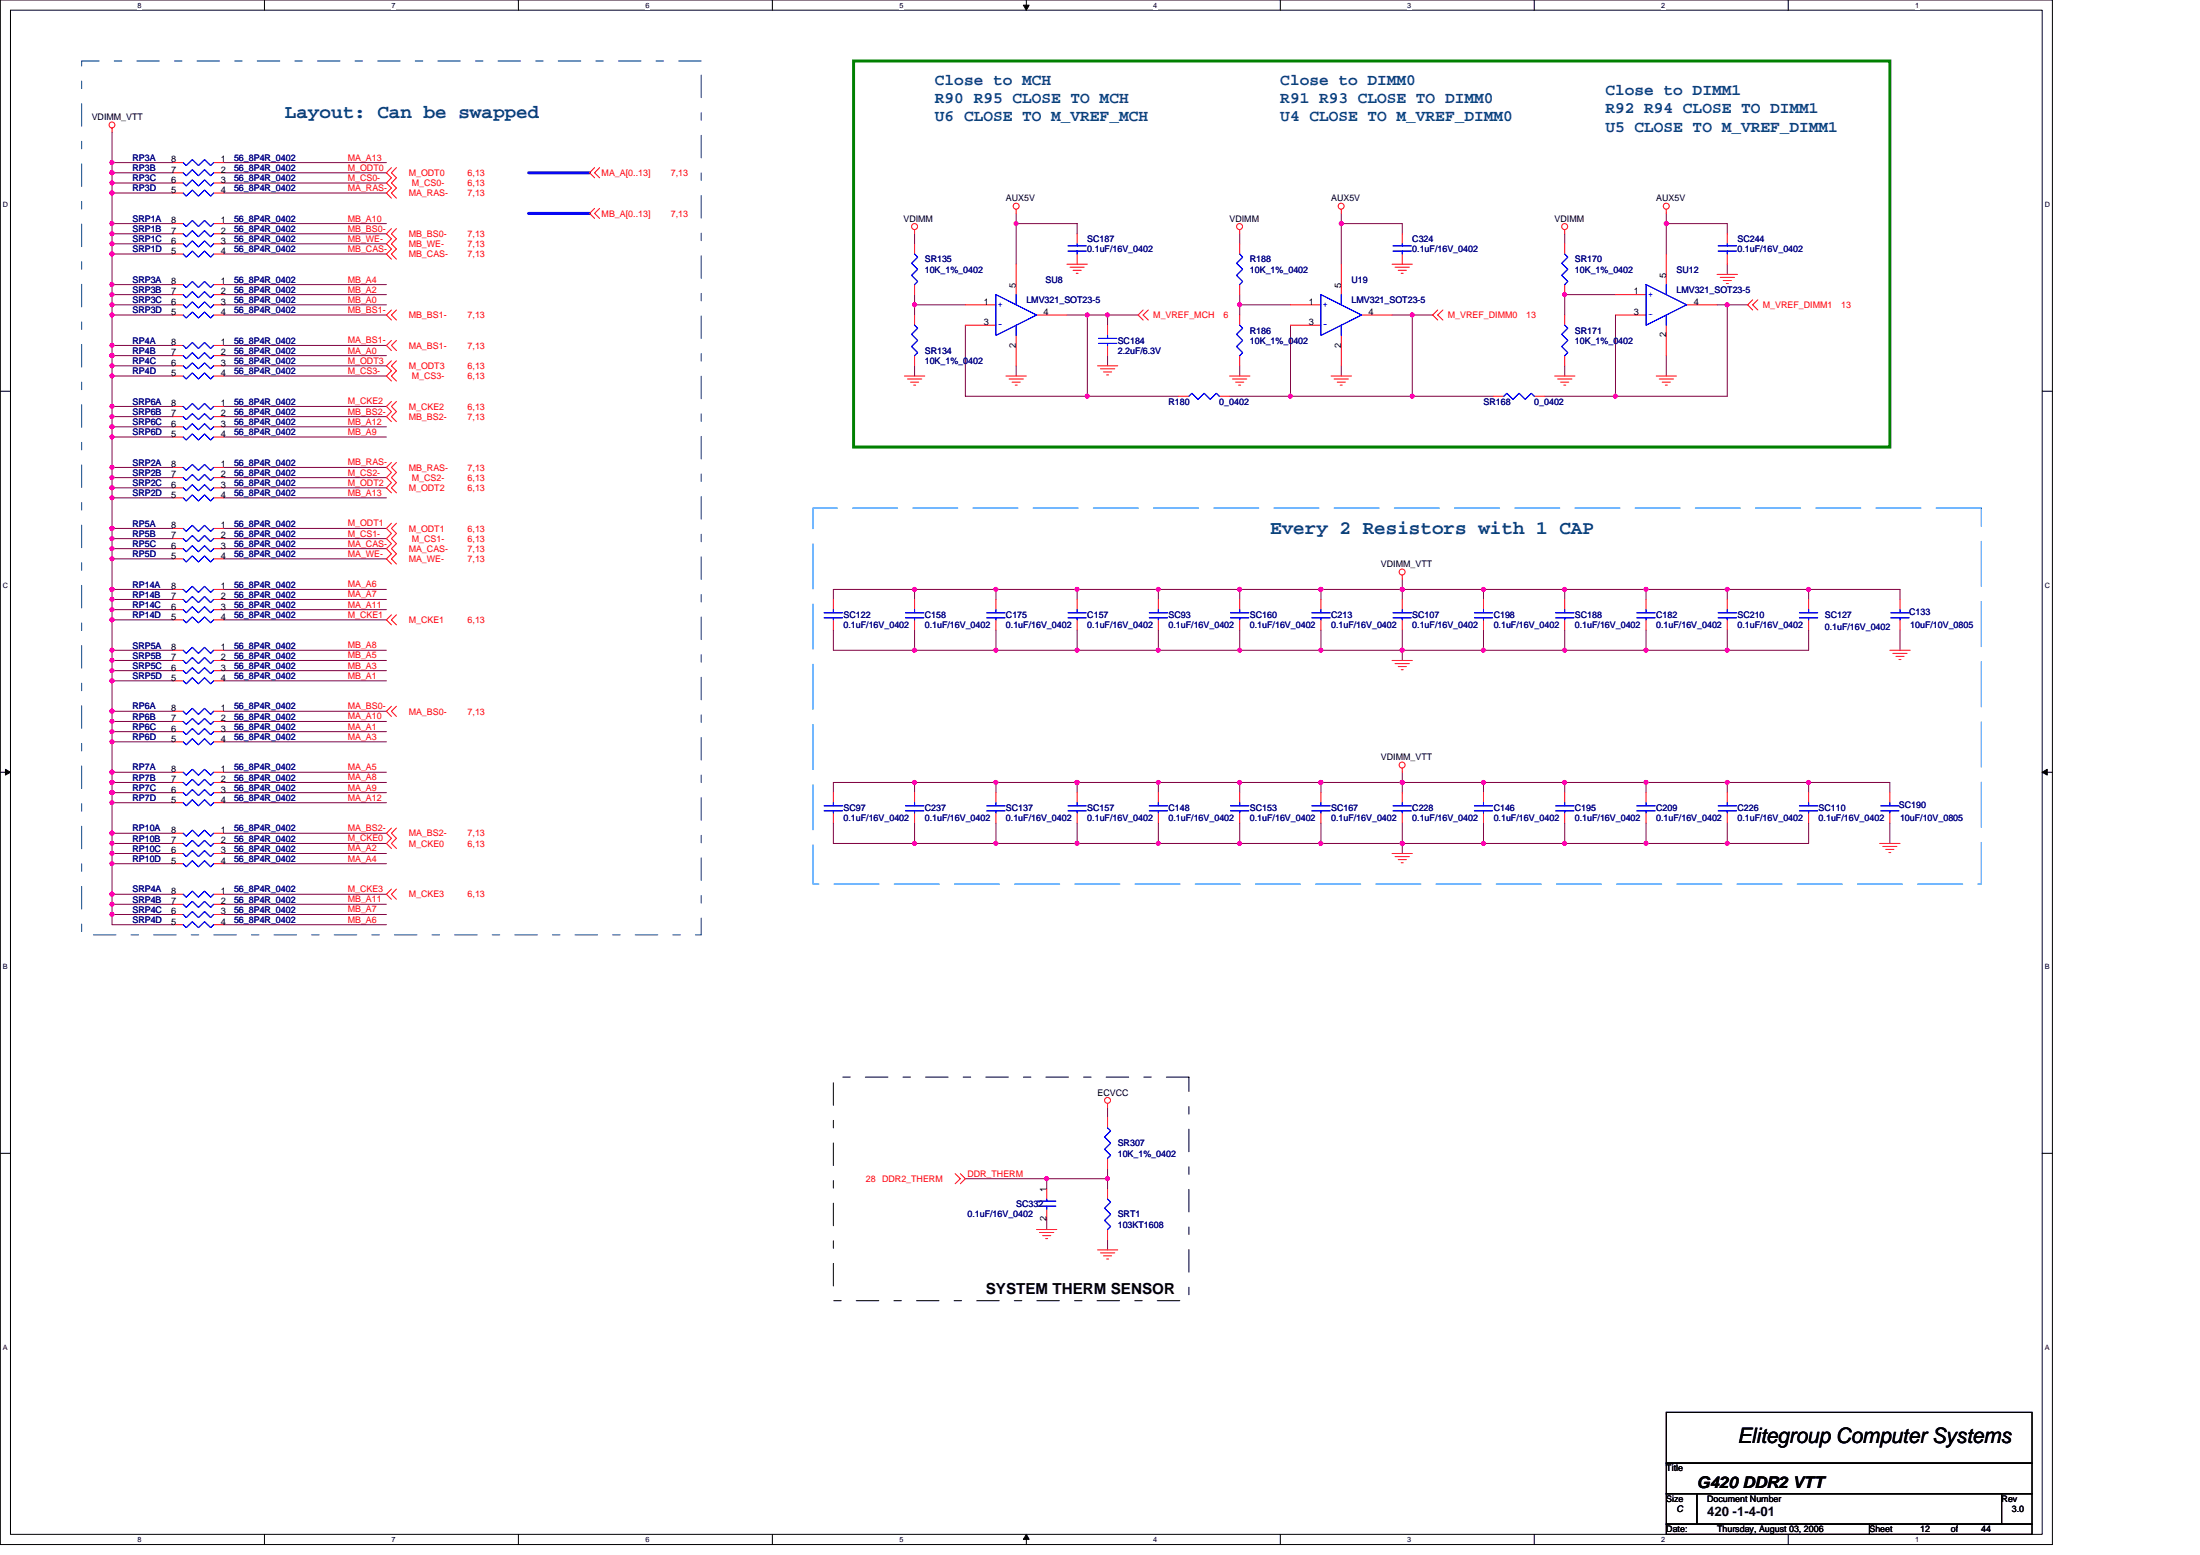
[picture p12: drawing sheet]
<svg xmlns="http://www.w3.org/2000/svg" width="297mm" height="210mm" viewBox="0 0 297 210" stroke-linecap="round" stroke-linejoin="round" font-family="sans-serif">
<path d="M0 0h277.1v208.5h-277.1zM1.4 1.4h274.3v205.7h-274.3z" fill="none" stroke="#000" stroke-width=".14"/>
<g fill="#fff">
<path d="M18.6 .1h.5v1.1h-.5z"/>
<path d="M18.6 207.3h.5v1.1h-.5z"/>
</g>
<path d="M35.7 0v1.4M35.7 207.1v1.4" fill="none" stroke="#000" stroke-width=".14"/>
<g fill="#fff">
<path d="M52.8 .1h.6v1.1h-.6z"/>
<path d="M52.8 207.3h.6v1.1h-.6z"/>
</g>
<path d="M70 0v1.4M70 207.1v1.4" fill="none" stroke="#000" stroke-width=".14"/>
<g fill="#fff">
<path d="M87.1 .1h.6v1.1h-.6z"/>
<path d="M87.1 207.3h.6v1.1h-.6z"/>
</g>
<path d="M104.3 0v1.4M104.3 207.1v1.4" fill="none" stroke="#000" stroke-width=".14"/>
<g fill="#fff">
<path d="M121.4 .1h.6v1.1h-.6z"/>
<path d="M121.4 207.3h.6v1.1h-.6z"/>
</g>
<path d="M138.6 0v1.4M138.6 207.1v1.4" fill="none" stroke="#000" stroke-width=".14"/>
<path d="M138.2 .7h.8l-.4 .7zM138.6 207.1l.4 .7h-.8z" fill="#000" stroke="#000" stroke-width=".14"/>
<g fill="#fff">
<path d="M155.7 .1h.6v1.1h-.6z"/>
<path d="M155.7 207.3h.6v1.1h-.6z"/>
</g>
<path d="M172.9 0v1.4M172.9 207.1v1.4" fill="none" stroke="#000" stroke-width=".14"/>
<g fill="#fff">
<path d="M190 .1h.6v1.1h-.6z"/>
<path d="M190 207.3h.6v1.1h-.6z"/>
</g>
<path d="M207.2 0v1.4M207.2 207.1v1.4" fill="none" stroke="#000" stroke-width=".14"/>
<g fill="#fff">
<path d="M224.3 .1h.5v1.1h-.5z"/>
<path d="M224.3 207.3h.5v1.1h-.5z"/>
</g>
<path d="M241.4 0v1.4M241.4 207.1v1.4" fill="none" stroke="#000" stroke-width=".14"/>
<g fill="#fff">
<path d="M258.6 .1h.5v1.1h-.5z"/>
<path d="M258.6 207.3h.5v1.1h-.5z"/>
<path d="M.4 27.1h.7v1.1h-.7z"/>
<path d="M276.1 27.1h.7v1.1h-.7z"/>
<path d="M.4 78.5h.7v1.1h-.7z"/>
<path d="M276.1 78.5h.7v1.1h-.7z"/>
</g>
<path d="M0 52.8h1.4M275.7 52.8h1.4" fill="none" stroke="#000" stroke-width=".14"/>
<g fill="#fff">
<path d="M.4 130h.7v1.1h-.7z"/>
<path d="M276.1 130h.7v1.1h-.7z"/>
</g>
<path d="M0 104.2h1.4M275.7 104.2h1.4" fill="none" stroke="#000" stroke-width=".14"/>
<path d="M.7 103.8l.7 .4-.7 .4zM275.7 104.2l.7-.4v.8z" fill="#000" stroke="#000" stroke-width=".14"/>
<g fill="#fff">
<path d="M.4 181.4h.7v1.1h-.7z"/>
<path d="M276.1 181.4h.7v1.1h-.7z"/>
</g>
<path d="M0 155.7h1.4M275.7 155.7h1.4M225 190.6h49.4v6.9h-49.4zM225 197.5h49.4v4.1h-49.4zM225 205.7h27.4v1.4h-27.4zM225 201.6h4.1v4.1h-4.1zM229.1 201.6h41.2v4.1h-41.2zM252.4 205.7h22v1.4h-22zM270.3 201.6h4.1v4.1h-4.1z" fill="none" stroke="#000" stroke-width=".14"/>
<g fill="none" stroke="#800040" stroke-width=".14">
<path d="M15.1 17.8v107h8.3M15.1 39.8h8.3M15.1 24.7h8.3M15.1 21.9h8.3M15.1 30.2h8.3M15.1 31.6h8.3M15.1 32.9h8.3M15.1 34.3h8.3M15.1 23.3h8.3M15.1 26.1h8.3M15.1 38.4h8.3M30.2 39.8h22"/>
<path d="M30.2 24.7h22M30.2 21.9h22M30.2 30.2h22M30.2 31.6h22M30.2 32.9h22M30.2 34.3h22M30.2 23.3h22M30.2 26.1h22M30.2 38.4h22M123.5 31.6v1.3M123.5 39.8v2.7M137.2 30.2h8.2v1.4"/>
<path d="M137.2 28.8v6.9M167.4 31.6v1.3M167.4 39.8v2.7M181.1 28.8v1.4h8.2v1.4M181.1 30.2v5.5M211.3 31.6v1.3M218.1 39.8h-6.8v2.7M225 30.2h8.2v1.4M225 28.8v5.5M233.2 35.7v1.3M15.1 41.1h8.3M15.1 42.5h8.3"/>
<path d="M15.1 49.4h8.3M15.1 50.8h8.3M15.1 59h8.3M15.1 56.2h8.3M15.1 46.6h8.3M15.1 54.9h8.3M15.1 48h8.3M15.1 57.6h8.3M30.2 41.1h22M30.2 42.5h22M30.2 49.4h22M30.2 50.8h22"/>
<path d="M30.2 59h22M30.2 56.2h22M30.2 46.6h22M30.2 54.9h22M30.2 48h22M30.2 57.6h22M123.5 49.4v1.4M123.5 41.1h6.8M130.3 43.9v9.6h28.8M137.2 49.4v1.4M144.1 42.5h2.7M146.8 42.5h2.7v1.4"/>
<path d="M146.8 42.5v11M149.5 42.5h4.2M149.5 48v1.4M166 53.5h35.7M167.4 49.4v1.4M167.4 41.1h6.8M174.2 43.9v9.6M181.1 49.4v1.4M188 42.5h5.4M190.7 42.5v11M211.3 49.4v1.4M218.1 42.5v11"/>
<path d="M225 48v2.8M231.8 41.1h4.2M233.2 41.1v12.4h-24.7M15.1 63.1h8.3M15.1 79.6h8.3M15.1 74.1h8.3M15.1 67.2h8.3M15.1 65.8h8.3M15.1 75.4h8.3M15.1 71.3h8.3M15.1 72.7h8.3M15.1 64.5h8.3"/>
<path d="M30.2 63.1h22M30.2 79.6h22M30.2 74.1h22M30.2 67.2h22M30.2 65.8h22M30.2 75.4h22M30.2 71.3h22M30.2 72.7h22M30.2 64.5h22M123.5 79.6v1.3M134.5 79.6v1.3M145.4 79.6v1.3"/>
<path d="M156.4 79.6v1.3M167.4 79.6v1.3M178.3 79.6v1.3M189.3 78.2v2.7M200.3 79.6v1.3M211.3 79.6v1.3M222.2 79.6v1.3M233.2 79.6v1.3M244.2 79.6v1.3M15.1 97.4h8.3M15.1 87.8h8.3M15.1 89.2h8.3"/>
<path d="M15.1 98.8h8.3M15.1 80.9h8.3M15.1 90.5h8.3M15.1 83.7h8.3M15.1 91.9h8.3M15.1 96h8.3M15.1 82.3h8.3M30.2 97.4h22M30.2 87.8h22M30.2 89.2h22M30.2 98.8h22M30.2 80.9h22"/>
<path d="M30.2 90.5h22M30.2 83.7h22M30.2 91.9h22M30.2 96h22M30.2 82.3h22M112.5 85v2.8h131.7v-2.8M112.5 80.9v-1.3h144v1.3M123.5 85v2.8M134.5 85v2.8M145.4 85v2.8M156.4 85v2.8M167.4 85v2.8"/>
<path d="M178.3 85v2.8M189.3 85v4.2M200.3 85v2.8M211.3 85v2.8M222.2 85v2.8M233.2 85v2.8M256.5 85v2.8M15.1 113.9h8.3M15.1 116.6h8.3M15.1 105.6h8.3M15.1 107h8.3M15.1 115.2h8.3"/>
<path d="M15.1 112.5h8.3M15.1 104.2h8.3M15.1 108.4h8.3M15.1 100.1h8.3M30.2 113.9h22M30.2 116.6h22M30.2 105.6h22M30.2 107h22M30.2 115.2h22M30.2 112.5h22M30.2 104.2h22M30.2 108.4h22"/>
<path d="M30.2 100.1h22M112.5 111.1v2.8h131.7v-2.8M112.5 107v-1.4h142.7v1.4M123.5 105.6v1.4M123.5 111.1v2.8M134.5 105.6v1.4M134.5 111.1v2.8M145.4 105.6v1.4M145.4 111.1v2.8M156.4 105.6v1.4M156.4 111.1v2.8M167.4 105.6v1.4"/>
<path d="M167.4 111.1v2.8M178.3 105.6v1.4M178.3 111.1v2.8M189.3 104.2v2.8M189.3 111.1v4.1M200.3 105.6v1.4M200.3 111.1v2.8M211.3 105.6v1.4M211.3 111.1v2.8M222.2 105.6v1.4M222.2 111.1v2.8M233.2 105.6v1.4"/>
<path d="M233.2 111.1v2.8M244.2 105.6v1.4M255.2 111.1v2.8M15.1 123.4h8.3M15.1 122.1h8.3M15.1 120.7h8.3M30.2 123.4h22M30.2 124.8h22M30.2 122.1h22M30.2 120.7h22M130.3 159.1h19.2M141.3 159.1v1.4"/>
<path d="M149.5 149.5v1.4M149.5 157.7v2.8M141.3 164.6v1.4M149.5 167.3v1.4"/>
</g>
<g fill="#f0f" stroke="#f0f" stroke-width=".14">
<circle cx="233.2" cy="113.8" r=".27"/>
<circle cx="145.4" cy="113.8" r=".27"/>
<circle cx="123.5" cy="113.8" r=".27"/>
<circle cx="137.2" cy="30.2" r=".27"/>
<circle cx="181.1" cy="30.2" r=".27"/>
<circle cx="123.5" cy="41.1" r=".27"/>
<circle cx="167.4" cy="41.1" r=".27"/>
<circle cx="211.2" cy="39.8" r=".27"/>
<circle cx="218.1" cy="53.5" r=".27"/>
<circle cx="233.2" cy="41.1" r=".27"/>
<circle cx="174.2" cy="53.5" r=".27"/>
<circle cx="190.7" cy="42.5" r=".27"/>
<circle cx="146.8" cy="53.5" r=".27"/>
<circle cx="146.8" cy="42.5" r=".27"/>
<circle cx="149.5" cy="42.5" r=".27"/>
<circle cx="190.7" cy="53.5" r=".27"/>
<circle cx="233.2" cy="105.6" r=".27"/>
<circle cx="189.3" cy="79.6" r=".27"/>
<circle cx="15.1" cy="54.9" r=".27"/>
<circle cx="15.1" cy="50.7" r=".27"/>
<circle cx="15.1" cy="71.3" r=".27"/>
<circle cx="15.1" cy="67.2" r=".27"/>
<circle cx="156.4" cy="79.6" r=".27"/>
<circle cx="15.1" cy="112.5" r=".27"/>
<circle cx="15.1" cy="79.6" r=".27"/>
<circle cx="15.1" cy="30.2" r=".27"/>
<circle cx="15.1" cy="41.1" r=".27"/>
<circle cx="123.5" cy="105.6" r=".27"/>
<circle cx="211.2" cy="79.6" r=".27"/>
<circle cx="189.3" cy="105.6" r=".27"/>
<circle cx="244.2" cy="105.6" r=".27"/>
<circle cx="225" cy="30.2" r=".27"/>
<circle cx="145.4" cy="87.8" r=".27"/>
<circle cx="222.2" cy="87.8" r=".27"/>
<circle cx="222.2" cy="113.8" r=".27"/>
<circle cx="189.3" cy="113.8" r=".27"/>
<circle cx="134.5" cy="87.8" r=".27"/>
<circle cx="123.5" cy="87.8" r=".27"/>
<circle cx="189.3" cy="87.8" r=".27"/>
<circle cx="156.4" cy="87.8" r=".27"/>
<circle cx="156.4" cy="113.8" r=".27"/>
<circle cx="134.5" cy="113.8" r=".27"/>
<circle cx="233.2" cy="87.8" r=".27"/>
<circle cx="15.1" cy="38.4" r=".27"/>
<circle cx="15.1" cy="107" r=".27"/>
<circle cx="15.1" cy="34.3" r=".27"/>
<circle cx="178.3" cy="105.6" r=".27"/>
<circle cx="167.4" cy="105.6" r=".27"/>
<circle cx="15.1" cy="49.4" r=".27"/>
<circle cx="15.1" cy="48" r=".27"/>
<circle cx="222.2" cy="105.6" r=".27"/>
<circle cx="178.3" cy="79.6" r=".27"/>
<circle cx="167.4" cy="79.6" r=".27"/>
<circle cx="123.5" cy="79.6" r=".27"/>
<circle cx="134.5" cy="105.6" r=".27"/>
<circle cx="15.1" cy="105.6" r=".27"/>
<circle cx="15.1" cy="104.2" r=".27"/>
<circle cx="145.4" cy="105.6" r=".27"/>
<circle cx="15.1" cy="72.7" r=".27"/>
<circle cx="15.1" cy="39.8" r=".27"/>
<circle cx="15.1" cy="120.7" r=".27"/>
<circle cx="15.1" cy="97.4" r=".27"/>
<circle cx="15.1" cy="123.4" r=".27"/>
<circle cx="156.4" cy="105.6" r=".27"/>
<circle cx="15.1" cy="75.4" r=".27"/>
<circle cx="15.1" cy="98.8" r=".27"/>
<circle cx="15.1" cy="63.1" r=".27"/>
<circle cx="15.1" cy="96" r=".27"/>
<circle cx="15.1" cy="91.9" r=".27"/>
<circle cx="244.2" cy="79.6" r=".27"/>
<circle cx="145.4" cy="79.6" r=".27"/>
<circle cx="134.5" cy="79.6" r=".27"/>
<circle cx="15.1" cy="83.7" r=".27"/>
<circle cx="15.1" cy="113.8" r=".27"/>
<circle cx="233.2" cy="79.6" r=".27"/>
<circle cx="222.2" cy="79.6" r=".27"/>
<circle cx="15.1" cy="32.9" r=".27"/>
<circle cx="15.1" cy="26" r=".27"/>
<circle cx="15.1" cy="24.7" r=".27"/>
<circle cx="15.1" cy="57.6" r=".27"/>
<circle cx="15.1" cy="65.8" r=".27"/>
<circle cx="200.3" cy="87.8" r=".27"/>
<circle cx="200.3" cy="79.6" r=".27"/>
<circle cx="211.2" cy="87.8" r=".27"/>
<circle cx="167.4" cy="87.8" r=".27"/>
<circle cx="178.3" cy="87.8" r=".27"/>
<circle cx="178.3" cy="113.8" r=".27"/>
<circle cx="167.4" cy="113.8" r=".27"/>
<circle cx="200.3" cy="113.8" r=".27"/>
<circle cx="211.2" cy="113.8" r=".27"/>
<circle cx="211.2" cy="105.6" r=".27"/>
<circle cx="200.3" cy="105.6" r=".27"/>
<circle cx="15.1" cy="122.1" r=".27"/>
<circle cx="149.5" cy="159.1" r=".27"/>
<circle cx="141.3" cy="159.1" r=".27"/>
<circle cx="15.1" cy="42.5" r=".27"/>
<circle cx="15.1" cy="46.6" r=".27"/>
<circle cx="15.1" cy="59" r=".27"/>
<circle cx="15.1" cy="56.2" r=".27"/>
<circle cx="15.1" cy="64.5" r=".27"/>
<circle cx="15.1" cy="74" r=".27"/>
<circle cx="15.1" cy="108.3" r=".27"/>
<circle cx="15.1" cy="115.2" r=".27"/>
<circle cx="15.1" cy="116.6" r=".27"/>
<circle cx="15.1" cy="100.1" r=".27"/>
<circle cx="15.1" cy="23.3" r=".27"/>
<circle cx="15.1" cy="21.9" r=".27"/>
<circle cx="15.1" cy="31.5" r=".27"/>
<circle cx="15.1" cy="80.9" r=".27"/>
<circle cx="15.1" cy="82.3" r=".27"/>
<circle cx="15.1" cy="87.8" r=".27"/>
<circle cx="15.1" cy="90.5" r=".27"/>
<circle cx="15.1" cy="89.1" r=".27"/>
</g>
<path d="M71.4 28.8h8.2M71.4 23.3h8.2" fill="none" stroke="#00f" stroke-width=".4"/>
<g fill="none" stroke="#f00" stroke-width=".14">
<path d="M15.1 17.3v.5M23.4 39.8h1.3M23.4 24.7h1.3M23.4 26.1h1.3M23.4 34.3h1.3M23.4 23.3h1.3M23.4 32.9h1.3M23.4 38.4h1.3M23.4 21.9h1.3M23.4 30.2h1.3M23.4 31.6h1.3M28.8 39.8h1.4"/>
<path d="M28.8 24.7h1.4M28.8 26.1h1.4M28.8 34.3h1.4M28.8 23.3h1.4M28.8 32.9h1.4M28.8 38.4h1.4M28.8 21.9h1.4M28.8 30.2h1.4M28.8 31.6h1.4M52.8 30.9l-.6 .7 .6 .6-.6 .7 .6 .7-.6 .7 .6 .7M52.8 22.6l-.6 .7 .6 .7-.6 .7 .6 .7-.6 .7 .6 .7M53.5 30.9l-.7 .7 .7 .6-.7 .7 .7 .7-.7 .7 .7 .7"/>
<path d="M53.5 22.6l-.7 .7 .7 .7-.7 .7 .7 .7-.7 .7 .7 .7M80.3 22.6l-.7 .7 .7 .7M80.3 28.1l-.7 .7 .7 .7M81 22.6l-.7 .7 .7 .7M81 28.1l-.7 .7 .7 .7M123.5 31v.6M123.5 32.9v1.4M123.5 38.4v1.4M137.2 28.3v.5M137.2 35.7v4.1M144.1 35.7h2.7M144.5 36.1h1.9"/>
<path d="M144.9 36.5h1.1M145.3 36.9h.3M145.4 31.6v1.3M145.4 34.3v1.4M167.4 31v.6M167.4 32.9v1.4M167.4 38.4v1.4M181.1 28.3v.5M181.1 35.7v4.1M188 35.7h2.7M188.4 36.1h1.9M188.8 36.5h1.1"/>
<path d="M189.2 36.9h.3M189.3 31.6v1.3M189.3 34.3v1.4M211.3 31v.6M211.3 32.9v1.4M211.3 38.4v1.4M218.1 39.8h4.1M225 28.3v.5M225 34.3v4.1M231.8 37h2.8M232.3 37.4h1.9M232.7 37.9h1.1"/>
<path d="M233.1 38.3h.3M233.2 31.6v1.3M233.2 34.3v1.4M23.4 50.8h1.3M23.4 49.4h1.3M23.4 41.1h1.3M23.4 42.5h1.3M23.4 48h1.3M23.4 54.9h1.3M23.4 46.6h1.3M23.4 59h1.3M23.4 56.2h1.3"/>
<path d="M23.4 57.6h1.3M28.8 50.8h1.4M28.8 49.4h1.4M28.8 41.1h1.4M28.8 42.5h1.4M28.8 48h1.4M28.8 54.9h1.4M28.8 46.6h1.4M28.8 59h1.4M28.8 56.2h1.4M28.8 57.6h1.4M52.8 54.2l-.6 .7 .6 .7-.6 .6 .6 .7"/>
<path d="M52.8 48.7l-.6 .7 .6 .7-.6 .7 .6 .6M52.8 46l-.6 .6 .6 .7M52.8 41.8l-.6 .7 .6 .7M53.5 54.2l-.7 .7 .7 .7-.7 .6 .7 .7M53.5 48.7l-.7 .7 .7 .7-.7 .7 .7 .6M53.5 46l-.7 .6 .7 .7M53.5 41.8l-.7 .7 .7 .7M122.1 50.8h2.8M122.5 51.2h2M122.9 51.6h1.1M123.4 52h.2M123.5 42.5v1.4"/>
<path d="M123.5 48v1.4M130.3 41.1h4.2M130.3 43.9h4.2M135.8 50.8h2.8M136.2 51.2h2M136.6 51.6h1.1M137.1 52h.2M137.2 45.3v4.1M140 42.5h4.1M148.2 49.4h2.7M148.6 49.8h1.9M149 50.2h1.1"/>
<path d="M149.4 50.6h.3M149.5 43.9v1.4M149.5 46.6v1.4M154.3 41.8l-.6 .7 .6 .7M155 41.8l-.7 .7 .7 .7M159.1 53.5h1.4M164.6 53.5h1.4M166 50.8h2.8M166.4 51.2h1.9M166.8 51.6h1.1M167.2 52h.3M167.4 42.5v1.4"/>
<path d="M167.4 48v1.4M174.2 41.1h4.1M174.2 43.9h4.1M179.7 50.8h2.8M180.1 51.2h2M180.5 51.6h1.1M181 52h.2M181.1 45.3v4.1M183.8 42.5h4.2M194.1 41.8l-.7 .7 .7 .7M194.8 41.8l-.7 .7 .7 .7M201.7 53.5h1.3"/>
<path d="M207.2 53.5h1.3M209.9 50.8h2.7M210.3 51.2h1.9M210.7 51.6h1.1M211.1 52h.3M211.3 42.5v1.4M211.3 48v1.4M218.1 42.5h4.1M223.6 50.8h2.8M224 51.2h2M224.4 51.6h1.1M224.8 52h.3"/>
<path d="M225 43.9v4.1M227.7 41.1h4.1M236.6 40.5l-.6 .6 .6 .7M237.3 40.5l-.7 .6 .7 .7M23.4 67.2h1.3M23.4 65.8h1.3M23.4 79.6h1.3M23.4 64.5h1.3M23.4 75.4h1.3M23.4 74.1h1.3M23.4 71.3h1.3M23.4 63.1h1.3"/>
<path d="M23.4 72.7h1.3M28.8 67.2h1.4M28.8 65.8h1.4M28.8 79.6h1.4M28.8 64.5h1.4M28.8 75.4h1.4M28.8 74.1h1.4M28.8 71.3h1.4M28.8 63.1h1.4M28.8 72.7h1.4M52.8 62.4l-.6 .7 .6 .7-.6 .7 .6 .7-.6 .6 .6 .7M52.8 70.6l-.6 .7 .6 .7-.6 .7 .6 .7-.6 .7 .6 .7-.6 .6 .6 .7"/>
<path d="M53.5 62.4l-.7 .7 .7 .7-.7 .7 .7 .7-.7 .6 .7 .7M53.5 70.6l-.7 .7 .7 .7-.7 .7 .7 .7-.7 .7 .7 .7-.7 .6 .7 .7M189.3 77.6v.6M23.4 89.2h1.3M23.4 87.8h1.3M23.4 82.3h1.3M23.4 90.5h1.3M23.4 80.9h1.3M23.4 97.4h1.3M23.4 96h1.3M23.4 98.8h1.3M23.4 91.9h1.3"/>
<path d="M23.4 83.7h1.3M28.8 89.2h1.4M28.8 87.8h1.4M28.8 82.3h1.4M28.8 90.5h1.4M28.8 80.9h1.4M28.8 97.4h1.4M28.8 96h1.4M28.8 98.8h1.4M28.8 91.9h1.4M28.8 83.7h1.4M52.8 83l-.6 .7 .6 .6"/>
<path d="M52.8 95.3l-.6 .7 .6 .7M53.5 83l-.7 .7 .7 .6M53.5 95.3l-.7 .7 .7 .7M112.5 80.9v1.4M112.5 83.7v1.3M123.5 80.9v1.4M123.5 83.7v1.3M134.5 80.9v1.4M134.5 83.7v1.3M145.4 80.9v1.4M145.4 83.7v1.3M156.4 80.9v1.4"/>
<path d="M156.4 83.7v1.3M167.4 80.9v1.4M167.4 83.7v1.3M178.3 80.9v1.4M178.3 83.7v1.3M188 89.2h2.7M188.4 89.6h1.9M188.8 90h1.1M189.2 90.4h.3M189.3 80.9v1.4M189.3 83.7v1.3M200.3 80.9v1.4"/>
<path d="M200.3 83.7v1.3M211.3 80.9v1.4M211.3 83.7v1.3M222.2 80.9v1.4M222.2 83.7v1.3M233.2 80.9v1.4M233.2 83.7v1.3M244.2 80.9v1.4M244.2 83.7v1.3M255.2 87.8h2.7M255.6 88.2h1.9M256 88.6h1.1"/>
<path d="M256.4 89h.3M256.5 80.9v1.4M256.5 83.7v1.3M23.4 115.2h1.3M23.4 113.9h1.3M23.4 108.4h1.3M23.4 100.1h1.3M23.4 105.6h1.3M23.4 104.2h1.3M23.4 107h1.3M23.4 116.6h1.3M23.4 112.5h1.3"/>
<path d="M28.8 115.2h1.4M28.8 113.9h1.4M28.8 108.4h1.4M28.8 100.1h1.4M28.8 105.6h1.4M28.8 104.2h1.4M28.8 107h1.4M28.8 116.6h1.4M28.8 112.5h1.4M52.8 111.8l-.6 .7 .6 .7-.6 .7 .6 .6M53.5 111.8l-.7 .7 .7 .7-.7 .7 .7 .6M112.5 107v1.4"/>
<path d="M112.5 109.7v1.4M123.5 107v1.4M123.5 109.7v1.4M134.5 107v1.4M134.5 109.7v1.4M145.4 107v1.4M145.4 109.7v1.4M156.4 107v1.4M156.4 109.7v1.4M167.4 107v1.4M167.4 109.7v1.4M178.3 107v1.4"/>
<path d="M178.3 109.7v1.4M188 115.2h2.7M188.4 115.6h1.9M188.8 116h1.1M189.2 116.5h.3M189.3 103.7v.5M189.3 107v1.4M189.3 109.7v1.4M200.3 107v1.4M200.3 109.7v1.4M211.3 107v1.4M211.3 109.7v1.4"/>
<path d="M222.2 107v1.4M222.2 109.7v1.4M233.2 107v1.4M233.2 109.7v1.4M244.2 107v1.4M244.2 109.7v1.4M253.8 113.9h2.7M254.2 114.3h1.9M254.6 114.7h1.1M255 115.1h.3M255.2 107v1.4M255.2 109.7v1.4"/>
<path d="M23.4 122.1h1.3M23.4 123.4h1.3M23.4 120.7h1.3M23.4 124.8h1.3M28.8 122.1h1.4M28.8 123.4h1.4M28.8 120.7h1.4M28.8 124.8h1.4M52.8 120l-.6 .7 .6 .7M53.5 120l-.7 .7 .7 .7M129 158.4l.7 .7-.7 .7M129.7 158.4l.6 .7-.6 .7"/>
<path d="M149.5 148.9v.6M149.5 150.9v1.4M149.5 156.4v1.3M140 166h2.7M140.4 166.4h1.9M140.8 166.8h1.1M141.2 167.2h.3M141.3 160.5v1.4M141.3 163.2v1.4M148.2 168.7h2.7M148.6 169.1h1.9M149 169.5h1.1"/>
<path d="M149.4 169.9h.3M149.5 160.5v1.4M149.5 166v1.3"/>
<circle cx="15.1" cy="16.9" r=".4"/>
<circle cx="123.5" cy="30.6" r=".4"/>
<circle cx="137.2" cy="27.8" r=".4"/>
<circle cx="167.4" cy="30.6" r=".4"/>
<circle cx="181.1" cy="27.8" r=".4"/>
<circle cx="211.3" cy="30.6" r=".4"/>
<circle cx="225" cy="27.8" r=".4"/>
<circle cx="189.3" cy="77.2" r=".4"/>
<circle cx="189.3" cy="103.3" r=".4"/>
<circle cx="149.5" cy="148.5" r=".4"/>
</g>
<path d="M115.2 8.2h140v52.1h-140z" fill="none" stroke="#008000" stroke-width=".4"/>
<path d="M109.8 68.6h157.7v50.7h-157.7z" fill="none" stroke="#0080ff" stroke-width=".14" stroke-dasharray="6.1 2"/>
<path d="M112.5 145.4h48v30.2h-48z" fill="none" stroke="#000" stroke-width=".14" stroke-dasharray="3 2 1 2"/>
<path d="M11 8.2h83.7v118h-83.7z" fill="none" stroke="#004080" stroke-width=".14" stroke-dasharray="3 2 1 2"/>
<g fill="none" stroke="#00f" stroke-width=".14">
<path d="M24.7 24.7l.4 .4 .9-.8 .8 .8 .8-.8 .8 .8 .4-.4M24.7 26.1l.4 .4 .9-.8 .8 .8 .8-.8 .8 .8 .4-.4M24.7 34.3l.4 .4 .9-.8 .8 .8 .8-.8 .8 .8 .4-.4M24.7 23.3l.4 .4 .9-.8 .8 .8 .8-.8 .8 .8 .4-.4M24.7 32.9l.4 .4 .9-.8 .8 .8 .8-.8 .8 .8 .4-.4M24.7 38.4l.4 .4 .9-.8 .8 .8 .8-.8 .8 .8 .4-.4M24.7 39.8l.4 .4 .9-.8 .8 .8 .8-.8 .8 .8 .4-.4M24.7 21.9l.4 .5 .9-.9 .8 .9 .8-.9 .8 .9 .4-.5M24.7 30.2l.4 .4 .9-.8 .8 .8 .8-.8 .8 .8 .4-.4M24.7 31.6l.4 .4 .9-.9 .8 .9 .8-.9 .8 .9 .4-.4M123.5 34.3l.4 .4-.8 .8 .8 .8-.8 .9 .8 .8-.4 .4M134.5 39.8l5.5 2.7-5.5 2.8z"/>
<path d="M137.2 39.8v1.3M144.2 33.9h2.5M144.2 33.2h2.5M145.4 32.9v.3M145.4 33.9v.4M167.4 34.3l.4 .4-.8 .8 .8 .8-.8 .9 .8 .8-.4 .4M178.3 39.8l5.5 2.7-5.5 2.8zM181.1 39.8v1.3M188.1 33.9h2.5M188.1 33.2h2.5M189.3 32.9v.3M189.3 33.9v.4"/>
<path d="M211.3 34.3l.4 .4-.8 .8 .8 .8-.8 .9 .8 .8-.4 .4M222.2 38.4l5.5 2.7-5.5 2.8zM225 38.4v1.4M232 33.9h2.5M232 33.2h2.5M233.2 32.9v.3M233.2 33.9v.4M24.7 48l.4 .4 .9-.8 .8 .8 .8-.8 .8 .8 .4-.4M24.7 54.9l.4 .4 .9-.8 .8 .8 .8-.8 .8 .8 .4-.4M24.7 41.1l.4 .5 .9-.9 .8 .9 .8-.9 .8 .9 .4-.5M24.7 42.5l.4 .4 .9-.8 .8 .8 .8-.8 .8 .8 .4-.4M24.7 46.6l.4 .5 .9-.9 .8 .9 .8-.9 .8 .9 .4-.5"/>
<path d="M24.7 59l.4 .4 .9-.8 .8 .8 .8-.8 .8 .8 .4-.4M24.7 56.2l.4 .4 .9-.8 .8 .8 .8-.8 .8 .8 .4-.4M24.7 57.6l.4 .4 .9-.8 .8 .8 .8-.8 .8 .8 .4-.4M24.7 49.4l.4 .4 .9-.8 .8 .8 .8-.8 .8 .8 .4-.4M24.7 50.8l.4 .4 .9-.9 .8 .9 .8-.9 .8 .9 .4-.4M123.5 43.9l.4 .4-.8 .8 .8 .9-.8 .8 .8 .8-.4 .4M137.2 43.9v1.4M148.3 45.7h2.5M148.3 46.4h2.5M149.5 45.3v.4M149.5 46.4v.2M160.5 53.5l.4-.4 .9 .8 .8-.8 .8 .8 .8-.8 .4 .4"/>
<path d="M167.4 43.9l.4 .4-.8 .8 .8 .9-.8 .8 .8 .8-.4 .4M181.1 43.9v1.4M203 53.5l.5-.4 .8 .8 .8-.8 .8 .8 .9-.8 .4 .4M211.3 43.9l.4 .4-.8 .8 .8 .9-.8 .8 .8 .8-.4 .4M225 42.5v1.4M24.7 67.2l.4 .4 .9-.8 .8 .8 .8-.8 .8 .8 .4-.4M24.7 65.8l.4 .5 .9-.9 .8 .9 .8-.9 .8 .9 .4-.5M24.7 79.6l.4 .4 .9-.9 .8 .9 .8-.9 .8 .9 .4-.4M24.7 64.5l.4 .4 .9-.8 .8 .8 .8-.8 .8 .8 .4-.4M24.7 75.4l.4 .5 .9-.9 .8 .9 .8-.9 .8 .9 .4-.5M24.7 74.1l.4 .4 .9-.8 .8 .8 .8-.8 .8 .8 .4-.4M24.7 71.3l.4 .4 .9-.8 .8 .8 .8-.8 .8 .8 .4-.4"/>
<path d="M24.7 63.1l.4 .4 .9-.8 .8 .8 .8-.8 .8 .8 .4-.4M24.7 72.7l.4 .4 .9-.8 .8 .8 .8-.8 .8 .8 .4-.4M24.7 82.3l.4 .4 .9-.8 .8 .8 .8-.8 .8 .8 .4-.4M24.7 90.5l.4 .4 .9-.8 .8 .8 .8-.8 .8 .8 .4-.4M24.7 80.9l.4 .4 .9-.8 .8 .8 .8-.8 .8 .8 .4-.4M24.7 97.4l.4 .4 .9-.8 .8 .8 .8-.8 .8 .8 .4-.4M24.7 96l.4 .4 .9-.8 .8 .8 .8-.8 .8 .8 .4-.4M24.7 87.8l.4 .4 .9-.8 .8 .8 .8-.8 .8 .8 .4-.4M24.7 98.8l.4 .4 .9-.9 .8 .9 .8-.9 .8 .9 .4-.4M24.7 91.9l.4 .4 .9-.8 .8 .8 .8-.8 .8 .8 .4-.4M24.7 89.2l.4 .4 .9-.8 .8 .8 .8-.8 .8 .8 .4-.4M24.7 83.7l.4 .4 .9-.8 .8 .8 .8-.8 .8 .8 .4-.4"/>
<path d="M111.3 82.7h2.4M111.3 83.4h2.4M112.5 82.3v.4M112.5 83.4v.3M122.3 82.7h2.4M122.3 83.4h2.4M123.5 82.3v.4M123.5 83.4v.3M133.2 82.7h2.5M133.2 83.4h2.5M134.5 82.3v.4M134.5 83.4v.3"/>
<path d="M144.2 82.7h2.5M144.2 83.4h2.5M145.4 82.3v.4M145.4 83.4v.3M155.2 82.7h2.4M155.2 83.4h2.4M156.4 82.3v.4M156.4 83.4v.3M166.1 82.7h2.5M166.1 83.4h2.5M167.4 82.3v.4M167.4 83.4v.3"/>
<path d="M177.1 82.7h2.5M177.1 83.4h2.5M178.3 82.3v.4M178.3 83.4v.3M188.1 82.7h2.5M188.1 83.4h2.5M189.3 82.3v.4M189.3 83.4v.3M199.1 82.7h2.4M199.1 83.4h2.4M200.3 82.3v.4M200.3 83.4v.3"/>
<path d="M210 82.7h2.5M210 83.4h2.5M211.3 82.3v.4M211.3 83.4v.3M221 82.7h2.5M221 83.4h2.5M222.2 82.3v.4M222.2 83.4v.3M232 82.7h2.5M232 83.4h2.5M233.2 82.3v.4M233.2 83.4v.3"/>
<path d="M242.9 82.7h2.5M242.9 83.4h2.5M244.2 82.3v.4M244.2 83.4v.3M255.3 82.7h2.5M255.3 83.4h2.5M256.5 82.3v.4M256.5 83.4v.3M24.7 108.4l.4 .4 .9-.9 .8 .9 .8-.9 .8 .9 .4-.4M24.7 100.1l.4 .4 .9-.8 .8 .8 .8-.8 .8 .8 .4-.4M24.7 115.2l.4 .4 .9-.8 .8 .8 .8-.8 .8 .8 .4-.4M24.7 105.6l.4 .4 .9-.8 .8 .8 .8-.8 .8 .8 .4-.4"/>
<path d="M24.7 104.2l.4 .4 .9-.8 .8 .8 .8-.8 .8 .8 .4-.4M24.7 107l.4 .4 .9-.8 .8 .8 .8-.8 .8 .8 .4-.4M24.7 116.6l.4 .4 .9-.8 .8 .8 .8-.8 .8 .8 .4-.4M24.7 112.5l.4 .4 .9-.8 .8 .8 .8-.8 .8 .8 .4-.4M24.7 113.9l.4 .4 .9-.9 .8 .9 .8-.9 .8 .9 .4-.4M111.3 108.8h2.4M111.3 109.5h2.4M112.5 108.4v.4M112.5 109.5v.2M122.3 108.8h2.4M122.3 109.5h2.4M123.5 108.4v.4"/>
<path d="M123.5 109.5v.2M133.2 108.8h2.5M133.2 109.5h2.5M134.5 108.4v.4M134.5 109.5v.2M144.2 108.8h2.5M144.2 109.5h2.5M145.4 108.4v.4M145.4 109.5v.2M155.2 108.8h2.4M155.2 109.5h2.4M156.4 108.4v.4"/>
<path d="M156.4 109.5v.2M166.1 108.8h2.5M166.1 109.5h2.5M167.4 108.4v.4M167.4 109.5v.2M177.1 108.8h2.5M177.1 109.5h2.5M178.3 108.4v.4M178.3 109.5v.2M188.1 108.8h2.5M188.1 109.5h2.5M189.3 108.4v.4"/>
<path d="M189.3 109.5v.2M199.1 108.8h2.4M199.1 109.5h2.4M200.3 108.4v.4M200.3 109.5v.2M210 108.8h2.5M210 109.5h2.5M211.3 108.4v.4M211.3 109.5v.2M221 108.8h2.5M221 109.5h2.5M222.2 108.4v.4"/>
<path d="M222.2 109.5v.2M232 108.8h2.5M232 109.5h2.5M233.2 108.4v.4M233.2 109.5v.2M242.9 108.8h2.5M242.9 109.5h2.5M244.2 108.4v.4M244.2 109.5v.2M253.9 108.8h2.5M253.9 109.5h2.5M255.2 108.4v.4"/>
<path d="M255.2 109.5v.2M24.7 122.1l.4 .4 .9-.8 .8 .8 .8-.8 .8 .8 .4-.4M24.7 123.4l.4 .5 .9-.9 .8 .9 .8-.9 .8 .9 .4-.5M24.7 120.7l.4 .4 .9-.8 .8 .8 .8-.8 .8 .8 .4-.4M24.7 124.8l.4 .4 .9-.8 .8 .8 .8-.8 .8 .8 .4-.4M149.5 152.3l.5 .4-.9 .8 .9 .8-.9 .8 .9 .9-.5 .4M140.1 162.8h2.5M140.1 162.1h2.5M141.3 161.9v.2M141.3 162.8v.4M149.5 161.9l.5 .4-.9 .8 .9 .8-.9 .8 .9 .9-.5 .4"/>
</g>
<text font-size="2.9" x="234.6" y="194.7">Elitegroup Computer Systems</text>
<g font-size="2.6" fill="#004080">
<text x="38.5" y="15.9">Layout: Can be swapped</text>
<text x="171.5" y="72.1">Every 2 Resistors with 1 CAP</text>
</g>
<g font-size="2.2" fill="#004080">
<text x="126.2" y="11.4">Close to MCH</text>
<text x="172.9" y="11.4">Close to DIMM0</text>
<text x="126.2" y="13.9">R90 R95 CLOSE TO MCH</text>
<text x="126.2" y="16.4">U6 CLOSE TO M_VREF_MCH</text>
<text x="172.9" y="13.9">R91 R93 CLOSE TO DIMM0</text>
<text x="172.9" y="16.4">U4 CLOSE TO M_VREF_DIMM0</text>
<text x="216.8" y="12.8">Close to DIMM1</text>
<text x="216.8" y="15.3">R92 R94 CLOSE TO DIMM1</text>
<text x="216.8" y="17.8">U5 CLOSE TO M_VREF_DIMM1</text>
</g>
<text font-size="2.2" x="229.1" y="200.9">G420 DDR2 VTT</text>
<text font-size="2.1" x="133.1" y="174.7">SYSTEM THERM SENSOR</text>
<text font-size="1.8" x="230.5" y="204.7">420 -1-4-01</text>
<g font-size="1.2">
<text x="12.4" y="16.2">VDIMM_VTT</text>
<text x="23.1" y="23.3">7</text>
<text x="23.1" y="21.9">8</text>
<text x="29.8" y="23.3">2</text>
<text x="29.8" y="21.9">1</text>
<text x="23.1" y="24.7">6</text>
<text x="23.1" y="26">5</text>
<text x="29.8" y="24.7">3</text>
<text x="29.8" y="26">4</text>
<text x="122" y="29.9">VDIMM</text>
<text x="135.8" y="27.2">AUX5V</text>
<text x="166" y="29.9">VDIMM</text>
<text x="179.7" y="27.2">AUX5V</text>
<text x="209.9" y="29.9">VDIMM</text>
<text x="223.6" y="27.2">AUX5V</text>
<text x="23.1" y="34.3">5</text>
<text x="23.1" y="32.9">6</text>
<text x="23.1" y="30.2">8</text>
<text x="23.1" y="31.5">7</text>
<text x="29.8" y="34.3">4</text>
<text x="29.8" y="32.9">3</text>
<text x="29.8" y="30.2">1</text>
<text x="29.8" y="31.5">2</text>
<text x="23.1" y="41.1">6</text>
<text x="23.1" y="38.4">8</text>
<text x="23.1" y="39.8">7</text>
<text x="29.8" y="41.1">3</text>
<text x="29.8" y="38.4">1</text>
<text x="29.8" y="39.8">2</text>
<text x="132.8" y="41.1">1</text>
<text x="137.2" y="38.8" transform="rotate(-90 137.2 38.8)">5</text>
<text x="176.7" y="41.1">1</text>
<text x="181.1" y="38.8" transform="rotate(-90 181.1 38.8)">5</text>
<text x="220.6" y="39.8">1</text>
<text x="225" y="37.5" transform="rotate(-90 225 37.5)">5</text>
<text x="228.7" y="41.1">4</text>
<text x="23.1" y="48">7</text>
<text x="23.1" y="42.5">5</text>
<text x="23.1" y="46.6">8</text>
<text x="29.8" y="48">2</text>
<text x="29.8" y="42.5">4</text>
<text x="29.8" y="46.6">1</text>
<text x="132.8" y="43.9">3</text>
<text x="137.2" y="46.9" transform="rotate(-90 137.2 46.9)">2</text>
<text x="140.9" y="42.5">4</text>
<text x="176.7" y="43.9">3</text>
<text x="181.1" y="46.9" transform="rotate(-90 181.1 46.9)">2</text>
<text x="184.8" y="42.5">4</text>
<text x="220.6" y="42.5">3</text>
<text x="225" y="45.6" transform="rotate(-90 225 45.6)">2</text>
<text x="23.1" y="49.4">6</text>
<text x="23.1" y="50.7">5</text>
<text x="29.8" y="49.4">3</text>
<text x="29.8" y="50.7">4</text>
<text x="23.1" y="54.8">8</text>
<text x="23.1" y="59">5</text>
<text x="23.1" y="56.2">7</text>
<text x="23.1" y="57.6">6</text>
<text x="29.8" y="54.8">1</text>
<text x="29.8" y="59">4</text>
<text x="29.8" y="56.2">2</text>
<text x="29.8" y="57.6">3</text>
<text x="23.1" y="65.8">6</text>
<text x="23.1" y="64.5">7</text>
<text x="23.1" y="63.1">8</text>
<text x="29.8" y="65.8">3</text>
<text x="29.8" y="64.5">2</text>
<text x="29.8" y="63.1">1</text>
<text x="23.1" y="67.2">5</text>
<text x="23.1" y="71.3">8</text>
<text x="29.8" y="67.2">4</text>
<text x="29.8" y="71.3">1</text>
<text x="23.1" y="75.4">5</text>
<text x="23.1" y="74">6</text>
<text x="23.1" y="72.7">7</text>
<text x="29.8" y="75.4">4</text>
<text x="29.8" y="74">3</text>
<text x="29.8" y="72.7">2</text>
<text x="186.5" y="76.6">VDIMM_VTT</text>
<text x="23.1" y="82.3">6</text>
<text x="23.1" y="80.9">7</text>
<text x="23.1" y="79.5">8</text>
<text x="23.1" y="83.7">5</text>
<text x="29.8" y="82.3">3</text>
<text x="29.8" y="80.9">2</text>
<text x="29.8" y="79.5">1</text>
<text x="29.8" y="83.7">4</text>
<text x="23.1" y="87.8">8</text>
<text x="23.1" y="89.1">7</text>
<text x="29.8" y="87.8">1</text>
<text x="29.8" y="89.1">2</text>
<text x="23.1" y="90.5">6</text>
<text x="23.1" y="96">8</text>
<text x="23.1" y="91.9">5</text>
<text x="29.8" y="90.5">3</text>
<text x="29.8" y="96">1</text>
<text x="29.8" y="91.9">4</text>
<text x="23.1" y="100.1">5</text>
<text x="23.1" y="97.4">7</text>
<text x="23.1" y="98.7">6</text>
<text x="29.8" y="100.1">4</text>
<text x="29.8" y="97.4">2</text>
<text x="29.8" y="98.7">3</text>
<text x="23.1" y="105.6">7</text>
<text x="23.1" y="104.2">8</text>
<text x="23.1" y="107">6</text>
<text x="29.8" y="105.6">2</text>
<text x="29.8" y="104.2">1</text>
<text x="29.8" y="107">3</text>
<text x="186.5" y="102.6">VDIMM_VTT</text>
<text x="23.1" y="108.3">5</text>
<text x="23.1" y="112.5">8</text>
<text x="23.1" y="113.8">7</text>
<text x="29.8" y="108.3">4</text>
<text x="29.8" y="112.5">1</text>
<text x="29.8" y="113.8">2</text>
<text x="23.1" y="115.2">6</text>
<text x="23.1" y="116.6">5</text>
<text x="29.8" y="115.2">3</text>
<text x="29.8" y="116.6">4</text>
<text x="23.1" y="122">7</text>
<text x="23.1" y="123.4">6</text>
<text x="23.1" y="120.7">8</text>
<text x="23.1" y="124.8">5</text>
<text x="29.8" y="122">2</text>
<text x="29.8" y="123.4">3</text>
<text x="29.8" y="120.7">1</text>
<text x="29.8" y="124.8">4</text>
<text x="148.2" y="147.9">ECVCC</text>
<text x="141.3" y="160.9" transform="rotate(-90 141.3 160.9)">1</text>
<text x="141.3" y="164.9" transform="rotate(-90 141.3 164.9)">2</text>
<text x="225" y="198.6">Title</text>
<text x="225" y="202.8">Size</text>
<text x="230.5" y="202.8">Document Number</text>
<text x="270.2" y="202.8">Rev</text>
<text x="225" y="206.9">Date:</text>
<text x="226.4" y="204.1">C</text>
<text x="231.8" y="206.9">Thursday, August 03, 2006</text>
<text x="252.4" y="206.9">Sheet</text>
<text x="259.3" y="206.9">12</text>
<text x="263.4" y="206.9">of</text>
<text x="267.5" y="206.9">44</text>
<text x="271.6" y="204.1">3.0</text>
</g>
<g font-size="1.2" fill="#000080">
<text x="17.9" y="23.1">RP3B</text>
<text x="17.9" y="21.7">RP3A</text>
<text x="31.6" y="23.1">56_8P4R_0402</text>
<text x="31.6" y="21.7">56_8P4R_0402</text>
<text x="17.9" y="24.4">RP3C</text>
<text x="17.9" y="25.8">RP3D</text>
<text x="17.9" y="29.9">SRP1A</text>
<text x="31.6" y="24.4">56_8P4R_0402</text>
<text x="31.6" y="25.8">56_8P4R_0402</text>
<text x="31.6" y="29.9">56_8P4R_0402</text>
<text x="17.9" y="34">SRP1D</text>
<text x="17.9" y="32.7">SRP1C</text>
<text x="17.9" y="31.3">SRP1B</text>
<text x="31.6" y="34">56_8P4R_0402</text>
<text x="31.6" y="32.7">56_8P4R_0402</text>
<text x="31.6" y="31.3">56_8P4R_0402</text>
<text x="124.9" y="35.4">SR135</text>
<text x="146.8" y="32.7">SC187</text>
<text x="146.8" y="34">0.1uF/16V_0402</text>
<text x="168.8" y="35.4">R188</text>
<text x="190.7" y="32.7">C324</text>
<text x="190.7" y="34">0.1uF/16V_0402</text>
<text x="212.6" y="35.4">SR170</text>
<text x="234.6" y="32.7">SC244</text>
<text x="234.6" y="34">0.1uF/16V_0402</text>
<text x="17.9" y="40.9">SRP3C</text>
<text x="17.9" y="38.2">SRP3A</text>
<text x="17.9" y="39.5">SRP3B</text>
<text x="31.6" y="40.9">56_8P4R_0402</text>
<text x="31.6" y="38.2">56_8P4R_0402</text>
<text x="31.6" y="39.5">56_8P4R_0402</text>
<text x="124.9" y="36.8">10K_1%_0402</text>
<text x="138.6" y="40.9">LMV321_SOT23-5</text>
<text x="141.2" y="38.2">SU8</text>
<text x="168.8" y="36.8">10K_1%_0402</text>
<text x="182.5" y="38.2">U19</text>
<text x="182.5" y="40.9">LMV321_SOT23-5</text>
<text x="212.6" y="36.8">10K_1%_0402</text>
<text x="226.4" y="36.8">SU12</text>
<text x="226.4" y="39.5">LMV321_SOT23-5</text>
<text x="17.9" y="47.8">RP4B</text>
<text x="17.9" y="42.3">SRP3D</text>
<text x="17.9" y="46.4">RP4A</text>
<text x="31.6" y="42.3">56_8P4R_0402</text>
<text x="31.6" y="47.8">56_8P4R_0402</text>
<text x="31.6" y="46.4">56_8P4R_0402</text>
<text x="124.9" y="47.8">SR134</text>
<text x="150.9" y="46.4">SC184</text>
<text x="150.9" y="47.8">2.2uF/6.3V</text>
<text x="168.8" y="45">R186</text>
<text x="168.8" y="46.4">10K_1%_0402</text>
<text x="212.6" y="45">SR171</text>
<text x="212.6" y="46.4">10K_1%_0402</text>
<text x="17.9" y="49.1">RP4C</text>
<text x="17.9" y="50.5">RP4D</text>
<text x="31.6" y="49.1">56_8P4R_0402</text>
<text x="31.6" y="50.5">56_8P4R_0402</text>
<text x="124.9" y="49.1">10K_1%_0402</text>
<text x="17.9" y="54.6">SRP6A</text>
<text x="17.9" y="58.7">SRP6D</text>
<text x="17.9" y="56">SRP6B</text>
<text x="17.9" y="57.4">SRP6C</text>
<text x="31.6" y="58.7">56_8P4R_0402</text>
<text x="31.6" y="57.4">56_8P4R_0402</text>
<text x="31.6" y="54.6">56_8P4R_0402</text>
<text x="31.6" y="56">56_8P4R_0402</text>
<text x="157.8" y="54.6">R180</text>
<text x="164.6" y="54.6">0_0402</text>
<text x="200.3" y="54.6">SR168</text>
<text x="207.2" y="54.6">0_0402</text>
<text x="17.9" y="65.6">SRP2C</text>
<text x="17.9" y="64.2">SRP2B</text>
<text x="17.9" y="62.8">SRP2A</text>
<text x="31.6" y="65.6">56_8P4R_0402</text>
<text x="31.6" y="64.2">56_8P4R_0402</text>
<text x="31.6" y="62.8">56_8P4R_0402</text>
<text x="17.9" y="67">SRP2D</text>
<text x="17.9" y="71.1">RP5A</text>
<text x="31.6" y="67">56_8P4R_0402</text>
<text x="31.6" y="71.1">56_8P4R_0402</text>
<text x="17.9" y="75.2">RP5D</text>
<text x="17.9" y="73.8">RP5C</text>
<text x="17.9" y="72.5">RP5B</text>
<text x="31.6" y="75.2">56_8P4R_0402</text>
<text x="31.6" y="73.8">56_8P4R_0402</text>
<text x="31.6" y="72.5">56_8P4R_0402</text>
<text x="17.9" y="82">RP14C</text>
<text x="17.9" y="80.7">RP14B</text>
<text x="17.9" y="79.3">RP14A</text>
<text x="17.9" y="83.4">RP14D</text>
<text x="31.6" y="82">56_8P4R_0402</text>
<text x="31.6" y="83.4">56_8P4R_0402</text>
<text x="31.6" y="80.7">56_8P4R_0402</text>
<text x="31.6" y="79.3">56_8P4R_0402</text>
<text x="113.9" y="83.4">SC122</text>
<text x="124.9" y="83.4">C158</text>
<text x="135.8" y="83.4">C175</text>
<text x="146.8" y="83.4">C157</text>
<text x="157.8" y="83.4">SC93</text>
<text x="168.8" y="83.4">SC160</text>
<text x="179.7" y="83.4">C213</text>
<text x="190.7" y="83.4">SC107</text>
<text x="201.7" y="83.4">C198</text>
<text x="212.6" y="83.4">SC188</text>
<text x="223.6" y="83.4">C182</text>
<text x="234.6" y="83.4">SC210</text>
<text x="246.4" y="83.4">SC127</text>
<text x="257.8" y="83">C133</text>
<text x="17.9" y="87.5">SRP5A</text>
<text x="17.9" y="88.9">SRP5B</text>
<text x="31.6" y="87.5">56_8P4R_0402</text>
<text x="31.6" y="88.9">56_8P4R_0402</text>
<text x="113.9" y="84.8">0.1uF/16V_0402</text>
<text x="124.9" y="84.8">0.1uF/16V_0402</text>
<text x="135.8" y="84.8">0.1uF/16V_0402</text>
<text x="146.8" y="84.8">0.1uF/16V_0402</text>
<text x="157.8" y="84.8">0.1uF/16V_0402</text>
<text x="168.8" y="84.8">0.1uF/16V_0402</text>
<text x="179.7" y="84.8">0.1uF/16V_0402</text>
<text x="190.7" y="84.8">0.1uF/16V_0402</text>
<text x="201.7" y="84.8">0.1uF/16V_0402</text>
<text x="212.6" y="84.8">0.1uF/16V_0402</text>
<text x="223.6" y="84.8">0.1uF/16V_0402</text>
<text x="234.6" y="84.8">0.1uF/16V_0402</text>
<text x="246.4" y="85.1">0.1uF/16V_0402</text>
<text x="257.9" y="84.8">10uF/10V_0805</text>
<text x="17.9" y="90.3">SRP5C</text>
<text x="17.9" y="95.8">RP6A</text>
<text x="17.9" y="91.7">SRP5D</text>
<text x="31.6" y="90.3">56_8P4R_0402</text>
<text x="31.6" y="91.7">56_8P4R_0402</text>
<text x="31.6" y="95.8">56_8P4R_0402</text>
<text x="17.9" y="99.9">RP6D</text>
<text x="17.9" y="97.1">RP6B</text>
<text x="17.9" y="98.5">RP6C</text>
<text x="31.6" y="99.9">56_8P4R_0402</text>
<text x="31.6" y="98.5">56_8P4R_0402</text>
<text x="31.6" y="97.1">56_8P4R_0402</text>
<text x="17.9" y="105.4">RP7B</text>
<text x="17.9" y="104">RP7A</text>
<text x="17.9" y="106.7">RP7C</text>
<text x="31.6" y="106.7">56_8P4R_0402</text>
<text x="31.6" y="105.4">56_8P4R_0402</text>
<text x="31.6" y="104">56_8P4R_0402</text>
<text x="17.9" y="108.1">RP7D</text>
<text x="17.9" y="112.2">RP10A</text>
<text x="17.9" y="113.6">RP10B</text>
<text x="31.6" y="108.1">56_8P4R_0402</text>
<text x="31.6" y="112.2">56_8P4R_0402</text>
<text x="31.6" y="113.6">56_8P4R_0402</text>
<text x="113.9" y="109.5">SC97</text>
<text x="113.9" y="110.8">0.1uF/16V_0402</text>
<text x="124.9" y="109.5">C237</text>
<text x="124.9" y="110.8">0.1uF/16V_0402</text>
<text x="135.8" y="109.5">SC137</text>
<text x="135.8" y="110.8">0.1uF/16V_0402</text>
<text x="146.8" y="109.5">SC157</text>
<text x="146.8" y="110.8">0.1uF/16V_0402</text>
<text x="157.8" y="109.5">C148</text>
<text x="157.8" y="110.8">0.1uF/16V_0402</text>
<text x="168.8" y="109.5">SC153</text>
<text x="168.8" y="110.8">0.1uF/16V_0402</text>
<text x="179.7" y="109.5">SC167</text>
<text x="179.7" y="110.8">0.1uF/16V_0402</text>
<text x="190.7" y="109.5">C228</text>
<text x="190.7" y="110.8">0.1uF/16V_0402</text>
<text x="201.7" y="109.5">C146</text>
<text x="201.7" y="110.8">0.1uF/16V_0402</text>
<text x="212.6" y="109.5">C195</text>
<text x="212.6" y="110.8">0.1uF/16V_0402</text>
<text x="223.6" y="109.5">C209</text>
<text x="223.6" y="110.8">0.1uF/16V_0402</text>
<text x="234.6" y="109.5">C226</text>
<text x="234.6" y="110.8">0.1uF/16V_0402</text>
<text x="245.6" y="109.5">SC110</text>
<text x="245.6" y="110.8">0.1uF/16V_0402</text>
<text x="256.4" y="109.1">SC190</text>
<text x="256.5" y="110.8">10uF/10V_0805</text>
<text x="17.9" y="115">RP10C</text>
<text x="17.9" y="116.3">RP10D</text>
<text x="31.6" y="115">56_8P4R_0402</text>
<text x="31.6" y="116.3">56_8P4R_0402</text>
<text x="17.9" y="121.8">SRP4B</text>
<text x="17.9" y="123.2">SRP4C</text>
<text x="17.9" y="120.5">SRP4A</text>
<text x="17.9" y="124.6">SRP4D</text>
<text x="31.6" y="123.2">56_8P4R_0402</text>
<text x="31.6" y="124.6">56_8P4R_0402</text>
<text x="31.6" y="121.8">56_8P4R_0402</text>
<text x="31.6" y="120.5">56_8P4R_0402</text>
<text x="150.9" y="154.7">SR307</text>
<text x="150.9" y="156.1">10K_1%_0402</text>
<text x="130.6" y="164.3">0.1uF/16V_0402</text>
<text x="137.2" y="163">SC332</text>
<text x="150.9" y="164.3">SRT1</text>
<text x="150.9" y="165.7">103KT1608</text>
</g>
<g font-size="1.2" fill="#f00">
<text x="46.9" y="21.7">MA_A13</text>
<text x="46.9" y="23.1">M_ODT0</text>
<text x="55.2" y="23.7">M_ODT0</text>
<text x="63.1" y="23.7">6,13</text>
<text x="81.2" y="23.7">MA_A[0..13]</text>
<text x="90.6" y="23.7">7,13</text>
<text x="46.9" y="24.4">M_CS0-</text>
<text x="46.9" y="25.8">MA_RAS-</text>
<text x="46.9" y="29.9">MB_A10</text>
<text x="55.2" y="26.5">MA_RAS-</text>
<text x="55.6" y="25.1">M_CS0-</text>
<text x="63.1" y="25.1">6,13</text>
<text x="63.1" y="26.5">7,13</text>
<text x="81.2" y="29.3">MB_A[0..13]</text>
<text x="90.6" y="29.3">7,13</text>
<text x="46.9" y="31.3">MB_BS0-</text>
<text x="46.9" y="32.6">MB_WE-</text>
<text x="46.9" y="34">MB_CAS-</text>
<text x="55.2" y="32">MB_BS0-</text>
<text x="55.2" y="34.7">MB_CAS-</text>
<text x="55.2" y="33.4">MB_WE-</text>
<text x="63.1" y="32">7,13</text>
<text x="63.1" y="34.7">7,13</text>
<text x="63.1" y="33.4">7,13</text>
<text x="46.9" y="38.1">MB_A4</text>
<text x="46.9" y="39.5">MB_A2</text>
<text x="46.9" y="40.9">MB_A0</text>
<text x="238" y="41.6">M_VREF_DIMM1</text>
<text x="248.6" y="41.6">13</text>
<text x="46.9" y="42.2">MB_BS1-</text>
<text x="46.9" y="46.4">MA_BS1-</text>
<text x="46.9" y="47.7">MA_A0</text>
<text x="55.2" y="47.1">MA_BS1-</text>
<text x="55.2" y="43">MB_BS1-</text>
<text x="63.1" y="47.1">7,13</text>
<text x="63.1" y="43">7,13</text>
<text x="155.7" y="43">M_VREF_MCH</text>
<text x="165.2" y="43">6</text>
<text x="195.5" y="43">M_VREF_DIMM0</text>
<text x="206.1" y="43">13</text>
<text x="46.9" y="49.1">M_ODT3</text>
<text x="46.9" y="50.5">M_CS3-</text>
<text x="55.2" y="49.8">M_ODT3</text>
<text x="55.6" y="51.2">M_CS3-</text>
<text x="63.1" y="51.2">6,13</text>
<text x="63.1" y="49.8">6,13</text>
<text x="46.9" y="57.3">MB_A12</text>
<text x="46.9" y="54.6">M_CKE2</text>
<text x="46.9" y="56">MB_BS2-</text>
<text x="46.9" y="58.7">MB_A9</text>
<text x="55.2" y="55.3">M_CKE2</text>
<text x="55.2" y="56.7">MB_BS2-</text>
<text x="63.1" y="55.3">6,13</text>
<text x="63.1" y="56.7">7,13</text>
<text x="46.9" y="64.2">M_CS2-</text>
<text x="46.9" y="62.8">MB_RAS-</text>
<text x="46.9" y="65.6">M_ODT2</text>
<text x="55.2" y="63.5">MB_RAS-</text>
<text x="55.6" y="64.9">M_CS2-</text>
<text x="63.1" y="64.9">6,13</text>
<text x="63.1" y="63.5">7,13</text>
<text x="46.9" y="66.9">MB_A13</text>
<text x="46.9" y="71.1">M_ODT1</text>
<text x="55.2" y="66.3">M_ODT2</text>
<text x="55.2" y="71.8">M_ODT1</text>
<text x="63.1" y="66.3">6,13</text>
<text x="63.1" y="71.8">6,13</text>
<text x="46.9" y="73.8">MA_CAS-</text>
<text x="46.9" y="72.4">M_CS1-</text>
<text x="46.9" y="75.2">MA_WE-</text>
<text x="55.2" y="74.5">MA_CAS-</text>
<text x="55.2" y="75.9">MA_WE-</text>
<text x="55.6" y="73.1">M_CS1-</text>
<text x="63.1" y="73.1">6,13</text>
<text x="63.1" y="74.5">7,13</text>
<text x="63.1" y="75.9">7,13</text>
<text x="46.9" y="79.3">MA_A6</text>
<text x="46.9" y="80.6">MA_A7</text>
<text x="46.9" y="82">MA_A11</text>
<text x="46.9" y="83.4">M_CKE1</text>
<text x="46.9" y="88.9">MB_A5</text>
<text x="46.9" y="87.5">MB_A8</text>
<text x="55.2" y="84.1">M_CKE1</text>
<text x="63.1" y="84.1">6,13</text>
<text x="46.9" y="90.3">MB_A3</text>
<text x="46.9" y="95.7">MA_BS0-</text>
<text x="46.9" y="91.6">MB_A1</text>
<text x="46.9" y="99.9">MA_A3</text>
<text x="46.9" y="98.5">MA_A1</text>
<text x="46.9" y="97.1">MA_A10</text>
<text x="55.2" y="96.5">MA_BS0-</text>
<text x="63.1" y="96.5">7,13</text>
<text x="46.9" y="106.7">MA_A9</text>
<text x="46.9" y="105.3">MA_A8</text>
<text x="46.9" y="104">MA_A5</text>
<text x="46.9" y="108.1">MA_A12</text>
<text x="46.9" y="113.6">M_CKE0</text>
<text x="46.9" y="112.2">MA_BS2-</text>
<text x="55.2" y="112.9">MA_BS2-</text>
<text x="63.1" y="112.9">7,13</text>
<text x="46.9" y="114.9">MA_A2</text>
<text x="46.9" y="116.3">MA_A4</text>
<text x="55.2" y="114.3">M_CKE0</text>
<text x="63.1" y="114.3">6,13</text>
<text x="46.9" y="121.8">MB_A11</text>
<text x="46.9" y="123.2">MB_A7</text>
<text x="46.9" y="124.5">MB_A6</text>
<text x="46.9" y="120.4">M_CKE3</text>
<text x="55.2" y="121.1">M_CKE3</text>
<text x="63.1" y="121.1">6,13</text>
<text x="116.9" y="159.6">28</text>
<text x="119.1" y="159.6">DDR2_THERM</text>
<text x="130.6" y="158.8">DDR_THERM</text>
</g>
<g font-size="1.2" fill="#00f">
<text x="134.7" y="41.4">+</text>
<text x="178.6" y="41.4">+</text>
<text x="222.5" y="40.1">+</text>
<text x="134.7" y="44.2">-</text>
<text x="178.6" y="44.2">-</text>
<text x="222.5" y="42.8">-</text>
</g>
<g font-size="1">
<text x="18.6" y="1">8</text>
<text x="52.8" y="1">7</text>
<text x="87.1" y="1">6</text>
<text x="121.4" y="1">5</text>
<text x="155.7" y="1">4</text>
<text x="190" y="1">3</text>
<text x="224.3" y="1">2</text>
<text x="258.6" y="1">1</text>
<text x=".4" y="28">D</text>
<text x="276.1" y="28">D</text>
<text x=".4" y="79.4">C</text>
<text x="276.1" y="79.4">C</text>
<text x=".4" y="130.9">B</text>
<text x="276.1" y="130.9">B</text>
<text x=".4" y="182.3">A</text>
<text x="276.1" y="182.3">A</text>
<text x="18.6" y="208.2">8</text>
<text x="52.8" y="208.2">7</text>
<text x="87.1" y="208.2">6</text>
<text x="121.4" y="208.2">5</text>
<text x="155.7" y="208.2">4</text>
<text x="190" y="208.2">3</text>
<text x="224.3" y="208.2">2</text>
<text x="258.6" y="208.2">1</text>
</g>
</svg>
